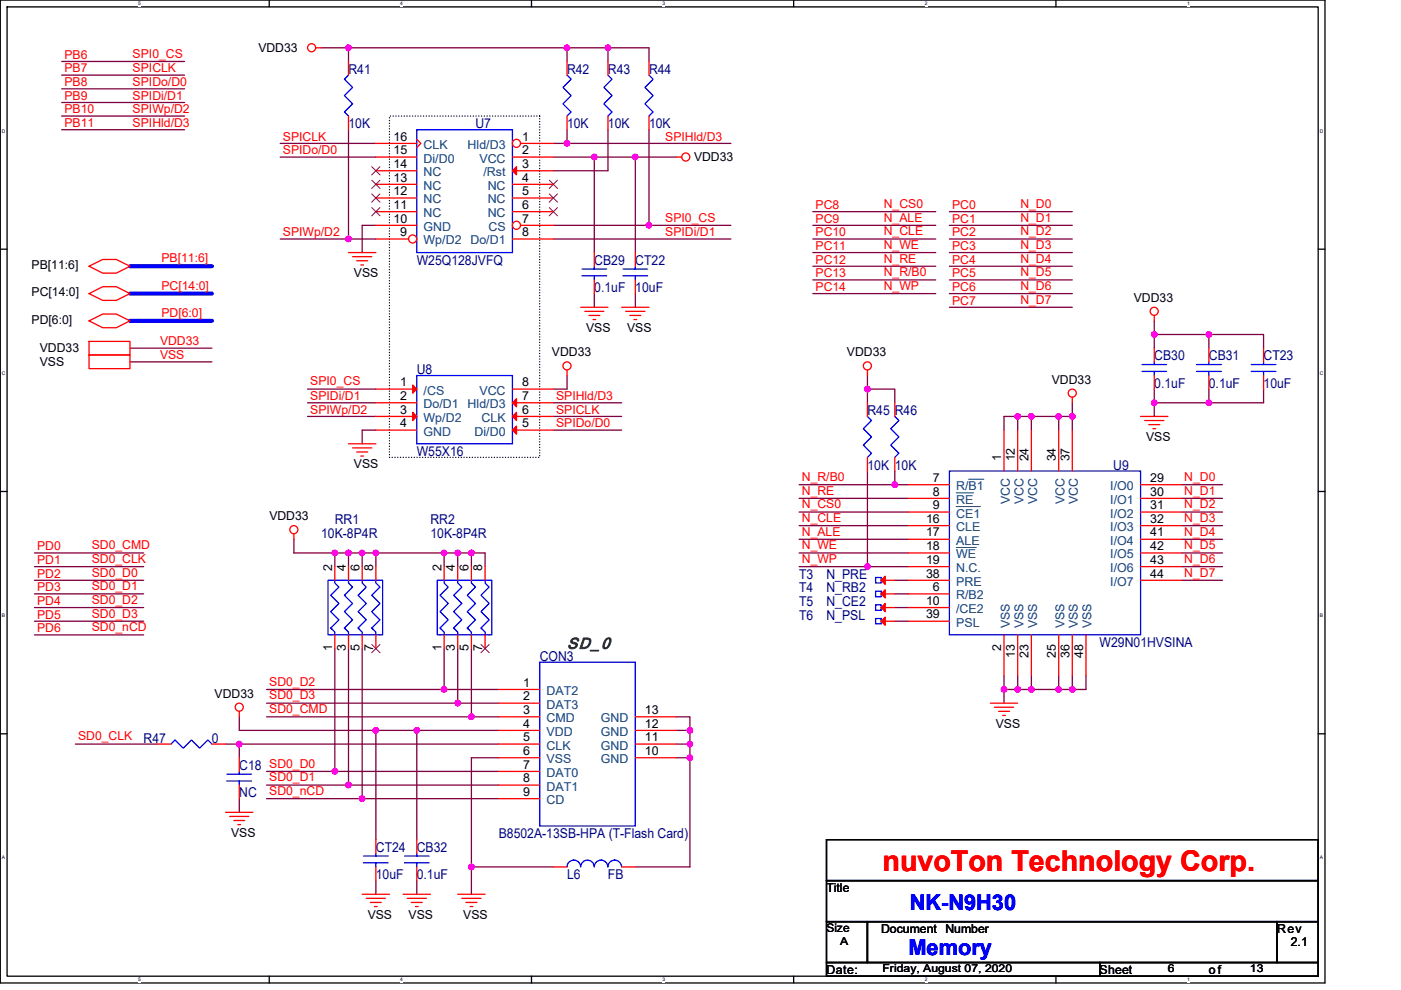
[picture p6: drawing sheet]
<svg xmlns="http://www.w3.org/2000/svg" width="297mm" height="210mm" viewBox="0 0 297 210" stroke-linecap="round" stroke-linejoin="round" font-family="sans-serif">
<path d="M.1 0h280.8v208.5h-280.8zM1.5 1.5h278v205.6h-278z" fill="none" stroke="#000" stroke-width=".28"/>
<g fill="#fff">
<path d="M29.3 .2h.6v1.1h-.6z"/>
<path d="M29.3 207.2h.6v1.2h-.6z"/>
</g>
<path d="M57.1 0v1.5M57.1 207.1v1.4" fill="none" stroke="#000" stroke-width=".28"/>
<g fill="#fff">
<path d="M84.9 .2h.5v1.1h-.5z"/>
<path d="M84.9 207.2h.5v1.2h-.5z"/>
</g>
<path d="M112.7 0v1.5M112.7 207.1v1.4" fill="none" stroke="#000" stroke-width=".28"/>
<g fill="#fff">
<path d="M140.5 .2h.6v1.1h-.6z"/>
<path d="M140.5 207.2h.6v1.2h-.6z"/>
</g>
<path d="M168.3 0v1.5M168.3 207.1v1.4" fill="none" stroke="#000" stroke-width=".28"/>
<g fill="#fff">
<path d="M196.1 .2h.5v1.1h-.5z"/>
<path d="M196.1 207.2h.5v1.2h-.5z"/>
</g>
<path d="M223.9 0v1.5M223.9 207.1v1.4" fill="none" stroke="#000" stroke-width=".28"/>
<g fill="#fff">
<path d="M251.7 .2h.5v1.1h-.5z"/>
<path d="M251.7 207.2h.5v1.2h-.5z"/>
<path d="M.4 27.2h.8v1.1h-.8z"/>
<path d="M279.8 27.2h.8v1.1h-.8z"/>
<path d="M.4 78.5h.8v1.2h-.8z"/>
<path d="M279.8 78.5h.8v1.2h-.8z"/>
</g>
<path d="M.1 52.9h1.4M279.5 52.9h1.4" fill="none" stroke="#000" stroke-width=".28"/>
<g fill="#fff">
<path d="M.4 129.9h.7v1.2h-.7z"/>
<path d="M279.8 129.9h.7v1.2h-.7z"/>
</g>
<path d="M.1 104.2h1.4M279.5 104.2h1.4" fill="none" stroke="#000" stroke-width=".28"/>
<g fill="#fff">
<path d="M.4 181.3h.7v1.2h-.7z"/>
<path d="M279.8 181.3h.7v1.2h-.7z"/>
</g>
<path d="M.1 155.6h1.4M279.5 155.6h1.4M175.2 178.1h104.3v8.7h-104.3zM175.2 186.8h104.3v8.7h-104.3zM175.2 195.5h8.7v8.7h-8.7zM183.9 195.5h86.9v8.7h-86.9zM270.8 195.5h8.7v8.7h-8.7zM175.2 204.2h57.9v2.9h-57.9zM233.1 204.2h46.4v2.9h-46.4z" fill="none" stroke="#000" stroke-width=".28"/>
<path d="M82.6 24.6h31.8v72.4h-31.8z" fill="none" stroke="#000" stroke-width=".28" stroke-dasharray="0 .6"/>
<g fill="none" stroke="#800040" stroke-width=".28">
<path d="M13.1 15.9h26M13.1 18.8h26M13.1 13h26M68.1 10.1h5.8M73.9 10.1h46.3M73.9 10.1v2.9M120.2 10.1h8.7M120.2 10.1v2.9M128.9 10.1v2.9M128.9 10.1h8.7v2.9M13.1 21.7h26M13.1 24.6h26"/>
<path d="M13.1 27.5h26M59.4 33.3h20.3M59.4 30.4h20.3M73.9 27.5v23.2M117.3 30.4h2.9M117.3 33.3h8.7M120.2 27.5v2.9M120.2 30.4h34.8M126 33.3v20.3M126 33.3h8.7M128.9 27.5v8.7h-11.6M134.7 33.3v20.3"/>
<path d="M134.7 33.3h8.7M137.6 27.5v20.3M59.4 50.7h14.5M73.9 50.7h5.8M79.7 47.8h-2.9v5.8M117.3 47.8h20.3M117.3 50.7h37.7M137.6 47.8h17.4M172.3 47.8h26.1M172.3 50.7h26.1M172.3 44.9h26.1M172.3 59.4h26.1"/>
<path d="M172.3 53.6h26.1M172.3 56.5h26.1M201.3 47.8h26M201.3 50.7h26M201.3 53.6h26M201.3 56.5h26M201.3 59.4h26M201.3 44.9h26M27.6 73.9h17.3M27.6 76.8h17.3M120.2 79.7v2.8h-2.9M126 62.3v2.9"/>
<path d="M134.7 62.3v2.9M172.3 62.3h26.1M183.9 79.7v2.8M201.3 62.3h26M201.3 65.2h26M244.7 68.1v2.9M244.7 71v2.9M244.7 71h11.6M256.3 71v2.9M256.3 71h11.6v2.9M65.2 82.5h14.5M65.2 85.4h14.5"/>
<path d="M65.2 88.3h14.5M79.7 91.2h-2.9v2.9M117.3 91.2h14.5M117.3 88.3h14.5M117.3 85.4h14.5M183.9 99.9v20.3h8.7M183.9 82.5v2.9M183.9 82.5h5.8v2.9M189.7 99.9v2.9M215.8 88.3h-2.9v2.9M215.8 88.3h2.9M215.8 88.3v2.9"/>
<path d="M218.7 88.3v2.9M218.7 88.3h5.8M224.5 88.3h2.8M224.5 88.3v2.9M227.3 85.4v2.9M227.3 88.3v2.9M244.7 82.5v2.9M244.7 85.4v2.9M244.7 85.4h11.6M256.3 82.5v2.9M267.9 82.5v2.9h-11.6M7.3 117.3h23.2"/>
<path d="M62.3 114.4v2.9h8.7M71 117.3h2.9M71 117.3v2.9M73.9 117.3v2.9M73.9 117.3h2.9M76.8 117.3v2.9M76.8 117.3h2.9M79.7 117.3h14.5M79.7 117.3v2.9M94.2 117.3v2.9M94.2 117.3h2.8v2.9M97 117.3h2.9"/>
<path d="M99.9 117.3v2.9M99.9 117.3h2.9v2.9M169.4 108.6h23.2M169.4 111.5h23.2M169.4 105.7h23.2M169.4 117.3h23.2M169.4 114.4h23.2M169.4 102.8h20.3M189.7 102.8h2.9M250.5 102.8h8.7M250.5 114.4h8.7M250.5 108.6h8.7"/>
<path d="M250.5 105.7h8.7M250.5 117.3h8.7M250.5 111.5h8.7M7.3 120.2h23.2M7.3 123.1h23.2M7.3 128.9h23.2M7.3 134.7h23.2M7.3 126h23.2M7.3 131.8h23.2M71 137.6v26M73.9 137.6v28.9M76.8 137.6v31.8"/>
<path d="M94.2 137.6v8.6M97 137.6v11.5M99.9 137.6v14.4M169.4 120.2h14.5M189.7 126h2.9M189.7 128.9h2.9M189.7 123.1h2.9M189.7 131.8h2.9M250.5 120.2h8.7M250.5 123.1h8.7M16 157.8h17.4M47.8 157.8h2.9"/>
<path d="M50.7 152v2.9h29M56.5 149.1h40.5M56.5 146.2h37.7M56.5 152h43.4M79.7 154.9v23.2M79.7 154.9h8.7M88.4 154.9h17.3M88.4 154.9v23.2M94.2 146.2h11.5M97 149.1h8.7M99.9 152h5.8M105.7 157.8h-55v2.9"/>
<path d="M143.4 152h2.9v2.9M143.4 157.8h2.9v2.9M143.4 154.9h2.9v2.9M212.9 146.2h2.9M212.9 143.3v2.9M212.9 146.2v2.9M215.8 146.2h2.9M215.8 143.3v2.9M218.7 143.3v2.9M218.7 146.2h5.8M224.5 146.2h2.8M224.5 143.3v2.9"/>
<path d="M227.3 143.3v2.9M230.2 143.3v2.9h-2.9M50.7 169.4v2.9M56.5 163.6h14.5M56.5 169.4h20.3M56.5 166.5h17.4M71 163.6h34.7M73.9 166.5h31.8M76.8 169.4h28.9M105.7 160.7h-5.8v23.2M143.4 160.7h2.9M146.3 160.7v23.2h-11.6"/>
<path d="M79.7 186.8v2.9M88.4 186.8v2.9M99.9 183.9v5.8M99.9 183.9h17.4"/>
</g>
<g fill="#f0f" stroke="#f0f" stroke-width=".28">
<circle cx="134.7" cy="33.3" r=".57"/>
<circle cx="120.2" cy="30.4" r=".57"/>
<circle cx="126" cy="33.3" r=".57"/>
<circle cx="137.6" cy="47.8" r=".57"/>
<circle cx="73.9" cy="50.7" r=".57"/>
<circle cx="128.9" cy="10.1" r=".57"/>
<circle cx="120.2" cy="10.1" r=".57"/>
<circle cx="256.3" cy="70.9" r=".57"/>
<circle cx="244.7" cy="70.9" r=".57"/>
<circle cx="73.9" cy="10.1" r=".57"/>
<circle cx="189.7" cy="102.8" r=".57"/>
<circle cx="183.9" cy="82.5" r=".57"/>
<circle cx="218.7" cy="88.3" r=".57"/>
<circle cx="215.8" cy="88.3" r=".57"/>
<circle cx="256.3" cy="85.4" r=".57"/>
<circle cx="244.7" cy="85.4" r=".57"/>
<circle cx="224.5" cy="88.3" r=".57"/>
<circle cx="227.4" cy="88.3" r=".57"/>
<circle cx="183.9" cy="120.2" r=".57"/>
<circle cx="215.8" cy="146.2" r=".57"/>
<circle cx="212.9" cy="146.2" r=".57"/>
<circle cx="218.7" cy="146.2" r=".57"/>
<circle cx="227.4" cy="146.2" r=".57"/>
<circle cx="224.5" cy="146.2" r=".57"/>
<circle cx="99.9" cy="183.9" r=".57"/>
<circle cx="94.2" cy="146.2" r=".57"/>
<circle cx="97" cy="149.1" r=".57"/>
<circle cx="99.9" cy="152" r=".57"/>
<circle cx="73.9" cy="166.5" r=".57"/>
<circle cx="76.8" cy="169.4" r=".57"/>
<circle cx="79.7" cy="154.9" r=".57"/>
<circle cx="71" cy="163.6" r=".57"/>
<circle cx="73.9" cy="117.3" r=".57"/>
<circle cx="71" cy="117.3" r=".57"/>
<circle cx="79.7" cy="117.3" r=".57"/>
<circle cx="76.8" cy="117.3" r=".57"/>
<circle cx="99.9" cy="117.3" r=".57"/>
<circle cx="97" cy="117.3" r=".57"/>
<circle cx="94.2" cy="117.3" r=".57"/>
<circle cx="88.3" cy="154.9" r=".57"/>
<circle cx="146.3" cy="154.9" r=".57"/>
<circle cx="146.3" cy="157.8" r=".57"/>
<circle cx="146.3" cy="160.7" r=".57"/>
<circle cx="50.7" cy="157.8" r=".57"/>
</g>
<path d="M27.6 56.5h17.3M27.6 68.1h17.3M27.6 62.3h17.3" fill="none" stroke="#00f" stroke-width=".87"/>
<g fill="none" stroke="#f00" stroke-width=".28">
<path d="M66.9 10.1h1.2M73.9 13v2.9M128.9 13v2.9M137.6 13v2.9M73.9 24.6v2.9M128.9 24.6v2.9M137.6 24.6v2.9M143.4 33.3h1.1M18.9 56.5l2.9-1.5h2.9l2.9 1.5-2.9 1.4h-2.9zM73.9 53.6h5.8M74.8 54.4h4M75.6 55.3h2.4"/>
<path d="M76.5 56.2h.6M126 53.6v2.9M126 59.4v2.9M134.7 53.6v2.9M134.7 59.4v2.9M18.9 68.1l2.9-1.5h2.9l2.9 1.5-2.9 1.4h-2.9zM18.9 72.4h8.7v2.9h-8.7zM18.9 75.3h8.7v2.9h-8.7zM18.9 62.3l2.9-1.5h2.9l2.9 1.5-2.9 1.4h-2.9zM120.2 78.5v1.2M123.1 65.2h5.8M124 66h4"/>
<path d="M124.9 66.9h2.3M125.7 67.8h.6M131.8 65.2h5.8M132.7 66h4M133.5 66.9h2.4M134.4 67.8h.6M183.9 78.5v1.2M244.7 66.9v1.2M244.7 73.9v2.9M244.7 79.7v2.8M267.9 73.9v2.9M267.9 79.7v2.8"/>
<path d="M73.9 94.1h5.8M74.8 95h4M75.6 95.9h2.4M76.5 96.7h.6M79.7 82.5h8.7M79.7 85.4h8.7M79.7 88.3h8.7M79.7 91.2h8.7M108.6 91.2h8.7M108.6 88.3h8.7M108.6 85.4h8.7M108.6 82.5h8.7"/>
<path d="M189.7 97v2.9M189.7 85.4v2.9M227.3 84.3v1.1M241.8 88.3h5.8M242.7 89.2h4.1M243.6 90.1h2.3M244.5 90.9h.5M62.3 113.2v1.2M94.2 134.7v2.9M94.2 120.2v2.9M97 134.7v2.9M97 120.2v2.9"/>
<path d="M99.9 134.7v2.9M99.9 120.2v2.9M102.8 134.7v2.9M102.8 120.2v2.9M186.8 126h2.9M186.8 128.9h2.9M33.4 157.8h2.9M44.9 157.8h2.9M50.7 150.9v1.1M105.7 146.2h8.7M105.7 149.1h8.7M105.7 152h8.7"/>
<path d="M105.7 154.9h8.7M105.7 157.8h8.7M134.7 157.8h8.7M134.7 154.9h8.7M134.7 152h8.7M210 149.1h5.8M210.9 150h4M211.7 150.9h2.3M212.6 151.7h.6M47.8 172.3h5.8M48.7 173.2h4M49.6 174h2.3"/>
<path d="M50.4 174.9h.6M50.7 160.7v2.9M50.7 166.5v2.9M79.7 178.1v2.9M88.4 178.1v2.9M105.7 160.7h8.7M105.7 163.6h8.7M105.7 166.5h8.7M105.7 169.4h8.7M134.7 160.7h8.7M76.8 189.7h5.8M77.7 190.5h4"/>
<path d="M78.5 191.4h2.3M79.4 192.3h.6M79.7 183.9v2.9M85.5 189.7h5.8M86.3 190.5h4.1M87.2 191.4h2.3M88.1 192.3h.6M88.4 183.9v2.9M97 189.7h5.8M97.9 190.5h4.1M98.8 191.4h2.3M99.7 192.3h.5"/>
<path d="M117.3 183.9h2.9M131.8 183.9h2.9"/>
<circle cx="66.1" cy="10.1" r=".86"/>
<circle cx="145.4" cy="33.3" r=".86"/>
<circle cx="120.2" cy="77.6" r=".86"/>
<circle cx="183.9" cy="77.6" r=".86"/>
<circle cx="244.7" cy="66" r=".86"/>
<circle cx="227.3" cy="83.4" r=".86"/>
<circle cx="62.3" cy="112.3" r=".86"/>
<circle cx="50.7" cy="150" r=".86"/>
</g>
<g fill="none" stroke="#00f" stroke-width=".28">
<path d="M73.9 15.9l-.9 .9 1.8 1.7-1.8 1.8 1.8 1.7-1.8 1.7 .9 .9M128.9 15.9l.9 .9-1.8 1.7 1.8 1.8-1.8 1.7 1.8 1.7-.9 .9M137.6 15.9l.9 .9-1.8 1.7 1.8 1.8-1.8 1.7 1.8 1.7-.9 .9M88.4 27.5h20.2v26.1h-20.2zM123.4 58.5h5.2M123.4 57.1h5.2M126 56.5v.6M126 58.5v.9M132.1 58.5h5.2M132.1 57.1h5.2M134.7 56.5v.6M134.7 58.5v.9"/>
<path d="M88.4 79.7h20.2v14.4h-20.2zM242.1 78.8h5.2M242.1 77.3h5.2M244.7 76.8v.5M244.7 78.8v.9M265.3 78.8h5.2M265.3 77.3h5.2M267.9 76.8v.5M267.9 78.8v.9M189.7 88.3l.9 .9-1.8 1.7 1.8 1.8-1.8 1.7 1.8 1.7-.9 .9M92.7 123.1h11.6v11.6h-11.6zM93.3 133.2l.3 .3"/>
<path d="M94.2 123.1v.6l.8 .8-1.7 1.8 1.7 1.7-1.7 1.7 1.7 1.8-1.7 1.7 .9 .9v.6M96.2 133.2l.3 .3M97 123.1v.6l.9 .8-1.7 1.8 1.7 1.7-1.7 1.7 1.7 1.8-1.7 1.7 .8 .9v.6M99.1 133.2l.3 .3M99.9 123.1v.6l.9 .8-1.7 1.8 1.7 1.7-1.7 1.7 1.7 1.8-1.7 1.7 .8 .9v.6M102 133.2l.3 .3M102.8 123.1v.6l.9 .8-1.7 1.8 1.7 1.7-1.7 1.7 1.7 1.8-1.7 1.7 .8 .9v.6M185.6 125.4h1.2v1.2h-1.2zM185.6 128.3h1.2v1.2h-1.2zM36.3 157.8l.8-.8 1.8 1.7 1.7-1.7 1.7 1.7 1.8-1.7 .8 .8M114.4 140.4h20.3v34.8h-20.3zM48.1 165.7h5.2"/>
<path d="M48.1 164.2h5.2M50.7 163.6v.6M50.7 165.7v.8M77.1 183h5.2M77.1 181.6h5.2M79.7 181v.6M79.7 183v.9M85.8 183h5.2M85.8 181.6h5.2M88.4 181v.6M88.4 183v.9M120.2 183.9a1.42 1.42 0 0 1 1.4-1.5 1.45 1.45 0 0 1 1.5 1.5"/>
<path d="M123.1 183.9a1.43 1.43 0 0 1 1.5-1.5 1.43 1.43 0 0 1 1.4 1.5 1.46 1.46 0 0 1 1.5-1.5h-.1a1.45 1.45 0 0 1 1.5 1.5M128.9 183.9a1.43 1.43 0 0 1 1.5-1.5h-.1a1.45 1.45 0 0 1 1.5 1.5"/>
</g>
<g fill="#f00" stroke="#f00" stroke-width=".28">
<path d="M87.5 81.7l.9 .8-.9 .9z"/>
<path d="M87.5 87.5l.9 .8-.9 .9z"/>
<path d="M108.6 91.2l.9-.8v1.7z"/>
<path d="M108.6 88.3l.9-.8v1.7z"/>
<path d="M108.6 85.4l.9-.8v1.7z"/>
<path d="M186.8 126l.9-.9v1.7z"/>
<path d="M186.8 128.9l.9-.9v1.7z"/>
</g>
<path d="M102 136.7l1.7 1.8M103.7 136.7l-1.7 1.8" fill="none" stroke="#804000" stroke-width=".21"/>
<circle cx="109.5" cy="30.4" r=".86" fill="#fff" stroke="#f00" stroke-width=".28"/>
<path d="M108.6 33.3h8.7M108.6 36.2h8.7M108.6 39.1h8.7M110.4 30.4h6.9M108.6 42h8.7M108.6 44.9h8.7" fill="none" stroke="#f00" stroke-width=".28"/>
<path d="M109.5 35.3v1.8l-.9-.9z" fill="#f00" stroke="#f00" stroke-width=".28"/>
<path d="M116.5 38.2l1.7 1.8M118.2 38.2l-1.8 1.8M116.5 41.1l1.7 1.8M116.5 44l1.7 1.8M118.2 41.1l-1.8 1.8M118.2 44l-1.8 1.8" fill="none" stroke="#804000" stroke-width=".21"/>
<circle cx="109.5" cy="47.8" r=".86" fill="#fff" stroke="#f00" stroke-width=".28"/>
<path d="M108.6 50.7h8.7M110.4 47.8h6.9" fill="none" stroke="#f00" stroke-width=".28"/>
<circle cx="87.5" cy="50.7" r=".86" fill="#fff" stroke="#f00" stroke-width=".28"/>
<g fill="none" stroke="#f00" stroke-width=".28">
<path d="M120.2 13v2.9M79.7 39.1h8.7M79.7 36.2h8.7M79.7 33.3h8.7M79.7 30.4h8.7M88.4 29.5l.8 .9-.8 .9M120.2 24.6v2.9M79.7 47.8h8.7M79.7 44.9h8.7M79.7 42h8.7M79.7 50.7h6.9M256.3 73.9v2.9"/>
<path d="M256.3 79.7v2.8M183.9 97v2.9M183.9 85.4v2.9M212.9 91.2v8.7M215.8 91.2v8.7M218.7 91.2v8.7M224.5 91.2v8.7M227.3 91.2v8.7M192.6 102.8h8.7M192.6 105.7h8.7M192.6 108.6h8.7M192.6 111.5h8.7"/>
<path d="M192.6 114.4h8.7M192.6 117.3h8.7M241.8 102.8h8.7M241.8 105.7h8.7M241.8 108.6h8.7M241.8 111.5h8.7M241.8 114.4h8.7M241.8 117.3h8.7M71 134.7v2.9M71 120.2v2.9M73.9 134.7v2.9M73.9 120.2v2.9"/>
<path d="M76.8 134.7v2.9M76.8 120.2v2.9M79.7 134.7v2.9M79.7 120.2v2.9M186.8 131.8h2.9M186.8 123.1h2.9M192.6 120.2h8.7M192.6 126h8.7M192.6 128.9h8.7M192.6 123.1h8.7M192.6 131.8h8.7M212.9 134.7v8.6"/>
<path d="M215.8 134.7v8.6M218.7 134.7v8.6M224.5 134.7v8.6M227.3 134.7v8.6M230.2 134.7v8.6M241.8 120.2h8.7M241.8 123.1h8.7"/>
</g>
<path d="M78.8 38.2l1.8 1.8M78.8 35.3l1.8 1.8M80.6 38.2l-1.8 1.8M80.6 35.3l-1.8 1.8M78.8 44l1.8 1.8M78.8 41.1l1.8 1.8M80.6 44l-1.8 1.8M80.6 41.1l-1.8 1.8M78.8 136.7l1.8 1.8M80.6 136.7l-1.8 1.8" fill="none" stroke="#804000" stroke-width=".21"/>
<g fill="none" stroke="#00f" stroke-width=".28">
<path d="M120.2 15.9l.9 .9-1.7 1.7 1.7 1.8-1.7 1.7 1.7 1.7-.9 .9M253.7 78.8h5.2M253.7 77.3h5.2M256.3 76.8v.5M256.3 78.8v.9M183.9 88.3l.9 .9-1.8 1.7 1.8 1.8-1.8 1.7 1.8 1.7-.9 .9M201.3 99.9h40.5v34.8h-40.5zM69.6 123.1h11.5v11.6h-11.5zM70.1 133.2l.3 .3M71 123.1v.6l.9 .8-1.8 1.8 1.8 1.7-1.8 1.7 1.8 1.8-1.8 1.7 .9 .9v.6M73 133.2l.3 .3M73.9 123.1v.6l.9 .8-1.8 1.8 1.8 1.7-1.8 1.7 1.8 1.8-1.8 1.7 .9 .9v.6"/>
<path d="M75.9 133.2l.3 .3M76.8 123.1v.6l.9 .8-1.8 1.8 1.8 1.7-1.8 1.7 1.8 1.8-1.8 1.7 .9 .9v.6M78.8 133.2l.3 .3M79.7 123.1v.6l.9 .8-1.8 1.8 1.8 1.7-1.8 1.7 1.8 1.8-1.8 1.7 .9 .9v.6M185.6 131.2h1.2v1.1h-1.2zM185.6 122.5h1.2v1.2h-1.2z"/>
</g>
<path d="M202.7 104.5h3.7M202.7 107.4h5.2M202.7 116.1h4.3M205.4 101.6h3.2" fill="none" stroke="#004080" stroke-width=".21"/>
<g fill="#f00" stroke="#f00" stroke-width=".28">
<path d="M186.8 131.8l.9-.9v1.7z"/>
<path d="M186.8 123.1l.9-.9v1.8z"/>
</g>
<g fill="#f0f" stroke="#f0f" stroke-width=".28">
<circle cx="134.7" cy="33.3" r=".57"/>
<circle cx="120.2" cy="30.4" r=".57"/>
<circle cx="126" cy="33.3" r=".57"/>
<circle cx="137.6" cy="47.8" r=".57"/>
<circle cx="73.9" cy="50.7" r=".57"/>
<circle cx="128.9" cy="10.1" r=".57"/>
<circle cx="120.2" cy="10.1" r=".57"/>
<circle cx="256.3" cy="70.9" r=".57"/>
<circle cx="244.7" cy="70.9" r=".57"/>
<circle cx="73.9" cy="10.1" r=".57"/>
<circle cx="189.7" cy="102.8" r=".57"/>
<circle cx="183.9" cy="82.5" r=".57"/>
<circle cx="218.7" cy="88.3" r=".57"/>
<circle cx="215.8" cy="88.3" r=".57"/>
<circle cx="256.3" cy="85.4" r=".57"/>
<circle cx="244.7" cy="85.4" r=".57"/>
<circle cx="224.5" cy="88.3" r=".57"/>
<circle cx="227.4" cy="88.3" r=".57"/>
<circle cx="183.9" cy="120.2" r=".57"/>
<circle cx="215.8" cy="146.2" r=".57"/>
<circle cx="212.9" cy="146.2" r=".57"/>
<circle cx="218.7" cy="146.2" r=".57"/>
<circle cx="227.4" cy="146.2" r=".57"/>
<circle cx="224.5" cy="146.2" r=".57"/>
<circle cx="99.9" cy="183.9" r=".57"/>
<circle cx="94.2" cy="146.2" r=".57"/>
<circle cx="97" cy="149.1" r=".57"/>
<circle cx="99.9" cy="152" r=".57"/>
<circle cx="73.9" cy="166.5" r=".57"/>
<circle cx="76.8" cy="169.4" r=".57"/>
<circle cx="79.7" cy="154.9" r=".57"/>
<circle cx="71" cy="163.6" r=".57"/>
<circle cx="73.9" cy="117.3" r=".57"/>
<circle cx="71" cy="117.3" r=".57"/>
<circle cx="79.7" cy="117.3" r=".57"/>
<circle cx="76.8" cy="117.3" r=".57"/>
<circle cx="99.9" cy="117.3" r=".57"/>
<circle cx="97" cy="117.3" r=".57"/>
<circle cx="94.2" cy="117.3" r=".57"/>
<circle cx="88.3" cy="154.9" r=".57"/>
<circle cx="146.3" cy="154.9" r=".57"/>
<circle cx="146.3" cy="157.8" r=".57"/>
<circle cx="146.3" cy="160.7" r=".57"/>
<circle cx="50.7" cy="157.8" r=".57"/>
</g>
<text font-size="6.1" fill="#f00" x="187.1" y="184.8">nuvoTon Technology Corp.</text>
<g font-size="4.6" fill="#00f">
<text x="192.9" y="193.1">NK-N9H30</text>
<text x="192.6" y="202.6">Memory</text>
</g>
<text font-size="3.4" fill="#008000" x="120.2" y="137.6">SD_0</text>
<g font-size="2.9" fill="#000080">
<text x="73.9" y="15.6">R41</text>
<text x="120.2" y="15.6">R42</text>
<text x="128.9" y="15.6">R43</text>
<text x="137.6" y="15.6">R44</text>
<text x="73.9" y="27.2">10K</text>
<text x="100.8" y="27.2">U7</text>
<text x="120.2" y="27.2">10K</text>
<text x="128.9" y="27.2">10K</text>
<text x="137.6" y="27.2">10K</text>
<text x="88.4" y="56.2">W25Q128JVFQ</text>
<text x="126" y="56.2">CB29</text>
<text x="134.7" y="56.2">CT22</text>
<text x="126" y="62">0.1uF</text>
<text x="134.7" y="62">10uF</text>
<text x="244.7" y="76.4">CB30</text>
<text x="256.3" y="76.4">CB31</text>
<text x="267.9" y="76.4">CT23</text>
<text x="88.4" y="79.3">U8</text>
<text x="244.7" y="82.2">0.1uF</text>
<text x="256.3" y="82.2">0.1uF</text>
<text x="267.9" y="82.2">10uF</text>
<text x="183.9" y="88">R45 R46</text>
<text x="88.4" y="96.7">W55X16</text>
<text x="183.9" y="99.6">10K 10K</text>
<text x="236" y="99.6">U9</text>
<text x="71" y="111.2">RR1</text>
<text x="91.3" y="111.2">RR2</text>
<text x="68.1" y="114.1">10K-8P4R</text>
<text x="91.3" y="114.1">10K-8P4R</text>
<text x="169.4" y="125.7">T4</text>
<text x="169.4" y="122.8">T3</text>
<text x="175.2" y="125.7">N_RB2</text>
<text x="175.2" y="122.8">N_PRE</text>
<text x="169.4" y="128.5">T5</text>
<text x="169.4" y="131.4">T6</text>
<text x="175.2" y="128.5">N_CE2</text>
<text x="175.2" y="131.4">N_PSL</text>
<text x="233.1" y="137.2">W29N01HVSINA</text>
<text x="114.4" y="140.1">CON3</text>
<text x="30.5" y="157.5">R47</text>
<text x="44.9" y="157.5">0</text>
<text x="50.7" y="163.3">C18 SD0_D0</text>
<text x="50.7" y="169.1">NC</text>
<text x="105.7" y="177.8">B8502A-13SB-HPA (T-Flash Card)</text>
<text x="79.7" y="180.7">CT24</text>
<text x="88.4" y="180.7">CB32</text>
<text x="79.7" y="186.5">10uF</text>
<text x="88.4" y="186.5">0.1uF</text>
<text x="120.2" y="186.5">L6</text>
<text x="128.9" y="186.5">FB</text>
</g>
<g font-size="2.6">
<text x="54.8" y="11">VDD33</text>
<text x="83.4" y="29.8">16</text>
<text x="110.7" y="29.8">1</text>
<text x="83.4" y="35.6">14</text>
<text x="83.4" y="32.7">15</text>
<text x="110.7" y="32.7">2</text>
<text x="110.7" y="35.6">3</text>
<text x="147.1" y="34.2">VDD33</text>
<text x="83.4" y="41.4">12</text>
<text x="83.4" y="38.5">13</text>
<text x="110.7" y="38.5">4</text>
<text x="110.7" y="41.4">5</text>
<text x="83.4" y="47.2">10</text>
<text x="83.4" y="44.3">11</text>
<text x="110.7" y="47.2">7</text>
<text x="110.7" y="44.3">6</text>
<text x="84.9" y="50.1">9</text>
<text x="110.7" y="50.1">8</text>
<text x="6.7" y="57.1">PB[11:6]</text>
<text x="75.1" y="58.8">VSS</text>
<text x="6.7" y="62.9">PC[14:0]</text>
<text x="240.4" y="64">VDD33</text>
<text x="6.7" y="68.6">PD[6:0]</text>
<text x="124.3" y="70.4">VSS</text>
<text x="133" y="70.4">VSS</text>
<text x="8.4" y="74.7">VDD33</text>
<text x="8.4" y="77.6">VSS</text>
<text x="117" y="75.6">VDD33</text>
<text x="179.6" y="75.6">VDD33</text>
<text x="84.9" y="81.9">1</text>
<text x="110.7" y="81.9">8</text>
<text x="223" y="81.4">VDD33</text>
<text x="84.9" y="84.8">2</text>
<text x="84.9" y="87.7">3</text>
<text x="110.7" y="84.8">7</text>
<text x="110.7" y="87.7">6</text>
<text x="84.9" y="90.6">4</text>
<text x="110.7" y="90.6">5</text>
<text x="243" y="93.6">VSS</text>
<text x="75.1" y="99.3">VSS</text>
<text x="212.3" y="97.9" transform="rotate(-90 212.3 97.9)">1</text>
<text x="215.2" y="97.9" transform="rotate(-90 215.2 97.9)">12</text>
<text x="218.1" y="97.9" transform="rotate(-90 218.1 97.9)">24</text>
<text x="223.9" y="97.9" transform="rotate(-90 223.9 97.9)">34</text>
<text x="226.8" y="97.9" transform="rotate(-90 226.8 97.9)">37</text>
<text x="197.8" y="102.2">7</text>
<text x="197.8" y="105.1">8</text>
<text x="243.9" y="102.2">29</text>
<text x="243.9" y="105.1">30</text>
<text x="57.1" y="110.3">VDD33</text>
<text x="196.3" y="110.9">16</text>
<text x="196.3" y="113.8">17</text>
<text x="197.8" y="108">9</text>
<text x="243.9" y="108">31</text>
<text x="243.9" y="110.9">32</text>
<text x="243.9" y="113.8">41</text>
<text x="196.3" y="116.7">18</text>
<text x="196.3" y="119.6">19</text>
<text x="243.9" y="116.7">42</text>
<text x="243.9" y="119.6">43</text>
<text x="70.4" y="121.1" transform="rotate(-90 70.4 121.1)">2</text>
<text x="73.3" y="121.1" transform="rotate(-90 73.3 121.1)">4</text>
<text x="76.2" y="121.1" transform="rotate(-90 76.2 121.1)">6</text>
<text x="79.1" y="121.1" transform="rotate(-90 79.1 121.1)">8</text>
<text x="93.6" y="121.1" transform="rotate(-90 93.6 121.1)">2</text>
<text x="96.5" y="121.1" transform="rotate(-90 96.5 121.1)">4</text>
<text x="99.4" y="121.1" transform="rotate(-90 99.4 121.1)">6</text>
<text x="102.3" y="121.1" transform="rotate(-90 102.3 121.1)">8</text>
<text x="196.3" y="122.5">38</text>
<text x="197.8" y="125.4">6</text>
<text x="243.9" y="122.5">44</text>
<text x="196.3" y="128.3">10</text>
<text x="196.3" y="131.2">39</text>
<text x="70.4" y="138.2" transform="rotate(-90 70.4 138.2)">1</text>
<text x="73.3" y="138.2" transform="rotate(-90 73.3 138.2)">3</text>
<text x="76.2" y="138.2" transform="rotate(-90 76.2 138.2)">5</text>
<text x="79.1" y="138.2" transform="rotate(-90 79.1 138.2)">7</text>
<text x="93.6" y="138.2" transform="rotate(-90 93.6 138.2)">1</text>
<text x="96.5" y="138.2" transform="rotate(-90 96.5 138.2)">3</text>
<text x="99.4" y="138.2" transform="rotate(-90 99.4 138.2)">5</text>
<text x="102.3" y="138.2" transform="rotate(-90 102.3 138.2)">7</text>
<text x="212.3" y="138.2" transform="rotate(-90 212.3 138.2)">2</text>
<text x="215.2" y="139.6" transform="rotate(-90 215.2 139.6)">13</text>
<text x="218.1" y="139.6" transform="rotate(-90 218.1 139.6)">23</text>
<text x="223.9" y="139.6" transform="rotate(-90 223.9 139.6)">25</text>
<text x="226.8" y="139.6" transform="rotate(-90 226.8 139.6)">36</text>
<text x="229.7" y="139.6" transform="rotate(-90 229.7 139.6)">48</text>
<text x="45.5" y="148">VDD33</text>
<text x="110.9" y="145.6">1</text>
<text x="110.9" y="148.5">2</text>
<text x="110.9" y="151.4">3</text>
<text x="110.9" y="154.3">4</text>
<text x="136.7" y="154.3">12</text>
<text x="136.7" y="151.4">13</text>
<text x="211.1" y="154.4">VSS</text>
<text x="110.9" y="157.2">5</text>
<text x="110.9" y="160.1">6</text>
<text x="136.7" y="160.1">10</text>
<text x="136.7" y="157.2">11</text>
<text x="110.9" y="163">7</text>
<text x="110.9" y="165.9">8</text>
<text x="110.9" y="168.8">9</text>
<text x="49" y="177.5">VSS</text>
<text x="175.2" y="189.1">Title</text>
<text x="78" y="194.9">VSS</text>
<text x="86.6" y="194.9">VSS</text>
<text x="98.2" y="194.9">VSS</text>
<text x="186.8" y="197.8">Document Number</text>
<text x="270.8" y="197.8">Rev</text>
<text x="273.7" y="200.7">2.1</text>
<text x="175.2" y="206.5">Date:</text>
<text x="233.1" y="206.5">Sheet</text>
<text x="256.3" y="206.5">of</text>
</g>
<g font-size="2.6" fill="#f00">
<text x="13.6" y="12.5">PB6</text>
<text x="13.6" y="15.4">PB7</text>
<text x="28.1" y="15.4">SPICLK</text>
<text x="28.1" y="12.3">SPI0_CS</text>
<text x="13.6" y="21.2">PB9</text>
<text x="13.6" y="18.3">PB8</text>
<text x="28.1" y="21.2">SPIDi/D1</text>
<text x="28.1" y="18.3">SPIDo/D0</text>
<text x="13.6" y="26.9">PB11</text>
<text x="13.6" y="24">PB10</text>
<text x="28.1" y="24">SPIWp/D2</text>
<text x="28.1" y="26.9">SPIHld/D3</text>
<text x="60" y="29.8">SPICLK</text>
<text x="141.1" y="29.8">SPIHld/D3</text>
<text x="60" y="32.7">SPIDo/D0</text>
<text x="141.1" y="47">SPI0_CS</text>
<text x="172.9" y="47.2">PC9</text>
<text x="172.9" y="44.3">PC8</text>
<text x="187.4" y="47">N_ALE</text>
<text x="187.4" y="44.1">N_CS0</text>
<text x="201.9" y="44.3">PC0</text>
<text x="201.9" y="47.2">PC1</text>
<text x="216.3" y="44.1">N_D0</text>
<text x="216.3" y="47">N_D1</text>
<text x="60" y="50.1">SPIWp/D2</text>
<text x="141.1" y="50.1">SPIDi/D1</text>
<text x="172.9" y="50.1">PC10</text>
<text x="172.9" y="53">PC11</text>
<text x="187.4" y="49.9">N_CLE</text>
<text x="187.4" y="52.8">N_WE</text>
<text x="201.9" y="50.1">PC2</text>
<text x="201.9" y="53">PC3</text>
<text x="216.3" y="49.9">N_D2</text>
<text x="216.3" y="52.8">N_D3</text>
<text x="34.2" y="55.6">PB[11:6]</text>
<text x="172.9" y="58.8">PC13</text>
<text x="172.9" y="55.9">PC12</text>
<text x="187.4" y="58.6">N_R/B0</text>
<text x="187.4" y="55.7">N_RE</text>
<text x="201.9" y="55.9">PC4</text>
<text x="201.9" y="58.8">PC5</text>
<text x="216.3" y="55.7">N_D4</text>
<text x="216.3" y="58.6">N_D5</text>
<text x="34.2" y="61.4">PC[14:0]</text>
<text x="172.9" y="61.7">PC14</text>
<text x="187.4" y="61.5">N_WP</text>
<text x="201.9" y="61.7">PC6</text>
<text x="201.9" y="64.6">PC7</text>
<text x="216.3" y="61.5">N_D6</text>
<text x="216.3" y="64.4">N_D7</text>
<text x="34.2" y="67.2">PD[6:0]</text>
<text x="33.9" y="73.3">VDD33</text>
<text x="33.9" y="76.2">VSS</text>
<text x="65.8" y="81.7">SPI0_CS</text>
<text x="65.8" y="84.9">SPIDi/D1</text>
<text x="65.8" y="87.8">SPIWp/D2</text>
<text x="117.9" y="87.8">SPICLK</text>
<text x="117.9" y="84.9">SPIHld/D3</text>
<text x="117.9" y="90.7">SPIDo/D0</text>
<text x="170" y="107.8">N_CS0</text>
<text x="170" y="102">N_R/B0</text>
<text x="170" y="104.9">N_RE</text>
<text x="251.1" y="102">N_D0</text>
<text x="251.1" y="107.8">N_D2</text>
<text x="251.1" y="104.9">N_D1</text>
<text x="170" y="113.6">N_ALE</text>
<text x="170" y="110.7">N_CLE</text>
<text x="251.1" y="113.6">N_D4</text>
<text x="251.1" y="110.7">N_D3</text>
<text x="7.9" y="116.7">PD0</text>
<text x="7.9" y="119.6">PD1</text>
<text x="19.4" y="116.5">SD0_CMD</text>
<text x="19.4" y="119.4">SD0_CLK</text>
<text x="170" y="116.5">N_WE</text>
<text x="170" y="119.4">N_WP</text>
<text x="251.1" y="119.4">N_D6</text>
<text x="251.1" y="116.5">N_D5</text>
<text x="7.9" y="122.5">PD2</text>
<text x="7.9" y="125.4">PD3</text>
<text x="19.4" y="122.3">SD0_D0</text>
<text x="19.4" y="125.2">SD0_D1</text>
<text x="251.1" y="122.3">N_D7</text>
<text x="7.9" y="131.2">PD5</text>
<text x="7.9" y="128.3">PD4</text>
<text x="19.4" y="131">SD0_D3</text>
<text x="19.4" y="128.1">SD0_D2</text>
<text x="7.9" y="134.1">PD6</text>
<text x="19.4" y="133.9">SD0_nCD</text>
<text x="57.1" y="145.5">SD0_D2</text>
<text x="57.1" y="148.4">SD0_D3</text>
<text x="57.1" y="151.3">SD0_CMD</text>
<text x="16.5" y="157">SD0_CLK</text>
<text x="57.1" y="165.7">SD0_D1</text>
<text x="57.1" y="168.6">SD0_nCD</text>
</g>
<g font-size="2.6" fill="#004080">
<text x="89.8" y="34.5">Di/D0</text>
<text x="89.8" y="31.6">CLK</text>
<text x="99.1" y="31.6">Hld/D3</text>
<text x="101.6" y="34.5">VCC</text>
<text x="89.8" y="40.3">NC</text>
<text x="89.8" y="37.4">NC</text>
<text x="102.5" y="37.4">/Rst</text>
<text x="103.4" y="40.3">NC</text>
<text x="89.8" y="46.1">NC</text>
<text x="89.8" y="43.2">NC</text>
<text x="103.4" y="43.2">NC</text>
<text x="103.4" y="46.1">NC</text>
<text x="89.8" y="51.9">Wp/D2</text>
<text x="89.8" y="49">GND</text>
<text x="99.7" y="51.9">Do/D1</text>
<text x="103.5" y="49">CS</text>
<text x="89.8" y="83.7">/CS</text>
<text x="101.6" y="83.7">VCC</text>
<text x="89.8" y="86.6">Do/D1</text>
<text x="89.8" y="89.5">Wp/D2</text>
<text x="99.1" y="86.6">Hld/D3</text>
<text x="102.1" y="89.5">CLK</text>
<text x="89.8" y="92.4">GND</text>
<text x="100.6" y="92.4">Di/D0</text>
<text x="202.7" y="104">R/B1</text>
<text x="202.7" y="106.9">RE</text>
<text x="214.1" y="106.9" transform="rotate(-90 214.1 106.9)">VCC</text>
<text x="217" y="106.9" transform="rotate(-90 217 106.9)">VCC</text>
<text x="219.9" y="106.9" transform="rotate(-90 219.9 106.9)">VCC</text>
<text x="225.7" y="106.9" transform="rotate(-90 225.7 106.9)">VCC</text>
<text x="228.6" y="106.9" transform="rotate(-90 228.6 106.9)">VCC</text>
<text x="235.4" y="104">I/O0</text>
<text x="235.4" y="106.9">I/O1</text>
<text x="202.7" y="109.8">CE1</text>
<text x="202.7" y="112.6">CLE</text>
<text x="235.4" y="109.8">I/O2</text>
<text x="235.4" y="112.6">I/O3</text>
<text x="202.7" y="115.5">ALE</text>
<text x="202.7" y="118.4">WE</text>
<text x="235.4" y="115.5">I/O4</text>
<text x="235.4" y="118.4">I/O5</text>
<text x="202.7" y="121.3">N.C.</text>
<text x="202.7" y="124.2">PRE</text>
<text x="235.4" y="121.3">I/O6</text>
<text x="235.4" y="124.2">I/O7</text>
<text x="202.7" y="127.1">R/B2</text>
<text x="202.7" y="130">/CE2</text>
<text x="202.7" y="132.9">PSL</text>
<text x="214.1" y="133.2" transform="rotate(-90 214.1 133.2)">VSS</text>
<text x="217" y="133.2" transform="rotate(-90 217 133.2)">VSS</text>
<text x="219.9" y="133.2" transform="rotate(-90 219.9 133.2)">VSS</text>
<text x="225.7" y="133.2" transform="rotate(-90 225.7 133.2)">VSS</text>
<text x="228.6" y="133.2" transform="rotate(-90 228.6 133.2)">VSS</text>
<text x="231.5" y="133.2" transform="rotate(-90 231.5 133.2)">VSS</text>
<text x="115.9" y="147.4">DAT2</text>
<text x="115.9" y="150.3">DAT3</text>
<text x="115.9" y="153.2">CMD</text>
<text x="127.4" y="153.2">GND</text>
<text x="115.9" y="156.1">VDD</text>
<text x="115.9" y="159">CLK</text>
<text x="115.9" y="161.9">VSS</text>
<text x="127.4" y="161.9">GND</text>
<text x="127.4" y="159">GND</text>
<text x="127.4" y="156.1">GND</text>
<text x="115.9" y="164.8">DAT0</text>
<text x="115.9" y="167.7">DAT1</text>
<text x="115.9" y="170.6">CD</text>
</g>
<text font-size="2.5" x="175.2" y="197.7">Size</text>
<g font-size="2.3">
<text x="178.1" y="200.4">A</text>
<text x="187.1" y="206.2">Friday, August 07, 2020</text>
<text x="247.6" y="206.2">6</text>
<text x="265" y="206.2">13</text>
</g>
<g font-size="1">
<text x="29.3" y="1.1">5</text>
<text x="84.9" y="1.1">4</text>
<text x="140.5" y="1.1">3</text>
<text x="196.1" y="1.1">2</text>
<text x="251.7" y="1.1">1</text>
<text x=".4" y="28.1">D</text>
<text x="279.8" y="28.1">D</text>
<text x=".4" y="79.5">C</text>
<text x="279.8" y="79.5">C</text>
<text x=".4" y="130.9">B</text>
<text x="279.8" y="130.9">B</text>
<text x=".4" y="182.3">A</text>
<text x="279.8" y="182.3">A</text>
<text x="29.3" y="208.2">5</text>
<text x="84.9" y="208.2">4</text>
<text x="140.5" y="208.2">3</text>
<text x="196.1" y="208.2">2</text>
<text x="251.7" y="208.2">1</text>
</g>
</svg>
